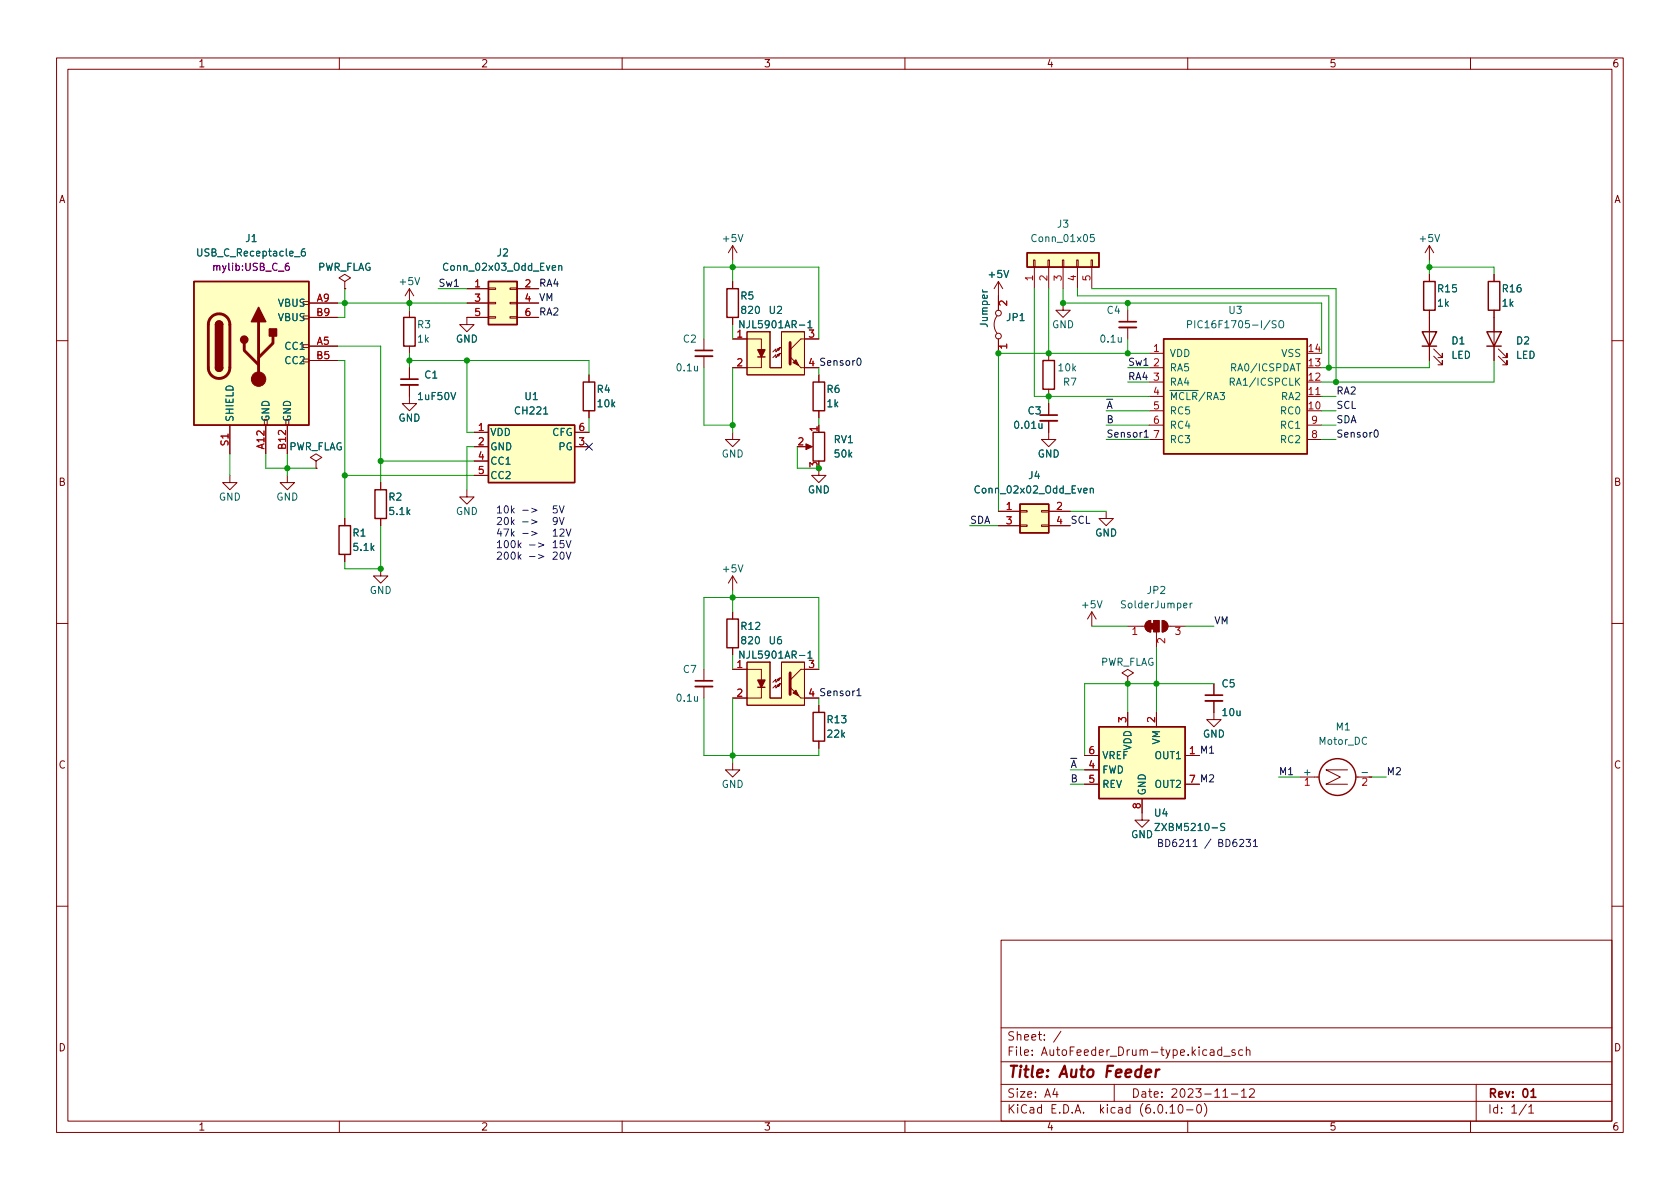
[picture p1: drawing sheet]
<svg xmlns="http://www.w3.org/2000/svg" width="297mm" height="210mm" viewBox="0 0 297 210" stroke-linecap="round" stroke-linejoin="round" font-family="sans-serif">
<g fill="none" stroke="#840000" stroke-width=".18">
<path d="M10 10.2h277v190.1h-277zM12 12.2h273v186.1h-273zM60 10.2v2M110 10.2v2M160 10.2v2M210 10.2v2M260 10.2v2M53.6 55.9h1v.5h-1zM53.6 53.3h1v.5h-1zM54.6 53.6h5.1M54.6 56.1h5.1M61 49.8l1-.7-1-.6-1.1 .6 1.1 .7v1.2"/>
<path d="M61 51h.1M72.4 51v2.6M72.4 54.9v1.2M72.4 51l-.8 1.3M72.4 51l.8 1.3M82.5 51h3.9M82.5 53.6h3.9M86.4 56h1.2v.3h-1.2zM86.4 53.5h1.2v.2h-1.2zM86.4 50.9h1.2v.3h-1.2zM86.4 56.1h-3.9v1.3h1.3l-1.3 1.3-1.2-1.3h1.2M90.2 56h1.2v.3h-1.2z"/>
<path d="M90.2 53.5h1.2v.2h-1.2zM90.2 50.9h1.2v.3h-1.2zM91.4 51h3.8M91.4 53.6h3.8M91.4 56.1h3.8M124.5 59.9v2.1M129.5 59.9h5.1v1.9M129.5 43.4v2.6M129.5 49.8v1.2M129.5 56.1v1.3M129.5 43.4l-.7 1.3M129.5 43.4l.8 1.3"/>
<path d="M132.1 58.7h4v6.3h2.1v-6.3h4v7.6h-10.1zM144.8 59.9h-3.2l-1.9 1.9M176.3 55.9a2.54 2.54 0 0 0 0 3M176.5 49.8l-.7 1.2M176.5 49.8v5.1M176.5 59.9v2.6M176.5 49.8l.8 1.2M182.8 46h.2v1.2h-.2zM182.9 47.2v3.8M185.3 46h.2v1.2h-.2zM185.4 47.2v3.8M187.8 46h.3v1.2h-.3z"/>
<path d="M188 53.6v1.3h1.2l-1.2 1.2-1.3-1.2h1.3M188 47.2v3.8M190.4 46h.2v1.2h-.2zM190.5 47.2v3.8M192.9 46h.3v1.2h-.3zM193 47.2v3.8M199.4 54.9v2M199.4 57.9v2M252.7 43.4v2.6M252.7 48.5v1.3M252.7 54.9v8.8M252.7 43.4l-.7 1.3"/>
<path d="M252.7 43.4l.8 1.3M264.2 48.5v1.3M264.2 54.9v8.8M10 60.2h2M40.6 75.2v5.1M47 75.2v5.1M50.8 75.2v5.1M53.6 61h1v.5h-1zM54.6 61.2h5.1M54.6 63.7h5.1M72.4 68.1v3.3h1.3l-1.3 1.2-1.3-1.2h1.3M72.4 61.2v1.3"/>
<path d="M72.4 65v2.1M83.8 76.4h2.6M83.8 79h2.6M101.6 76.4h2.5M101.6 79h2.5M104.1 66.3v1.3M104.1 72.6v1.3M124.5 63v2M129.5 76.4v1.3h1.3l-1.3 1.3-1.2-1.3h1.2M134.6 63.1v1.9h-5.1M137.4 61.7l.5-.2-.2 .5zM137.9 61.5l-.7 .7v-.5l-.5 .5"/>
<path d="M137.9 62.5l-.2 .5-.3-.3 .5-.2-.7 .7v-.5l-.5 .5M141.6 65h3.2M142.2 79h1.1M144.8 66.3v1.3M144.8 72.6v1.3M185.4 74.4v3.3h1.3l-1.3 1.3-1.3-1.3h1.3M185.4 62.5v1.2M185.4 68.8v1.3M185.4 71.4v2M203.2 65h2.5M203.2 62.5h2.5M203.2 70.1h2.5"/>
<path d="M203.2 67.6h2.5M203.2 72.6h2.5M203.2 75.2h2.5M203.2 77.7h2.5M231.1 70.1h2.6M231.1 75.2h2.6M231.1 77.7h2.6M253.5 63l1.5 1.5v-.8v.8h-.7M253.5 61.7l1.5 1.5v-.7v.7h-.7M264.9 63l1.5 1.5v-.8v.8h-.7M264.9 61.7l1.5 1.5v-.7v.7h-.7M285 60.2h2"/>
<path d="M40.6 84.1v1.2h1.3l-1.3 1.3-1.2-1.3h1.2M50.8 84.1v1.2h1.3l-1.3 1.3-1.3-1.3h1.3M55.9 81.5l1-.6-1-.6-1 .6 1 .6v1.3M55.9 82.8h.1M61 91.7v1.3M61 98v1.3M67.3 85.3v1.3M67.3 91.7v1.3M82.5 86.6v1.3h1.3l-1.3 1.2-1.2-1.2h1.2M83.8 81.5h2.6M83.8 84.1h2.6M144.8 82.8v1.3h1.2l-1.2 1.2-1.3-1.2h1.3"/>
<path d="M176.5 90.4h3.8M176.5 93h3.8M180.3 92.8h1.3v.3h-1.3zM180.3 90.3h1.3v.2h-1.3zM184.1 92.8h1.3v.3h-1.3zM184.1 90.3h1.3v.2h-1.3zM185.4 90.4h3.8M185.4 93h3.8M195.6 90.4v1.3h1.2l-1.2 1.3-1.3-1.3h1.3M10 110.2h2M67.3 100.6v1.2h1.3l-1.3 1.3-1.3-1.3h1.3M124.5 118.4v2"/>
<path d="M129.5 118.4h5.1v1.9M129.5 101.8v2.6M129.5 108.2v1.3M129.5 114.5v1.3M129.5 101.8l-.7 1.3M129.5 101.8l.8 1.3M132.1 117.1h4v6.3h2.1v-6.3h4v7.6h-10.1zM137.9 119.9l-.7 .7v-.5l-.5 .5M144.8 118.4h-3.2l-1.9 1.9M193 108.2v2.5M193 108.2l-.7 1.3M193 108.2l.8 1.3"/>
<path d="M199.4 119.6l1-.6-1-.6-1 .6 1 .6v1.3M199.4 110.7h3M202.7 110l.8-.3v2.1a1.02 1.02 0 0 1-1-.7 1.02 1.02 0 0 1 .2-1.1zM204.5 111.8v2.7M205.5 109.7a1.02 1.02 0 0 1 1 1 1.02 1.02 0 0 1-1 1.1zM206.5 110.7h3M285 110.2h2M124.5 121.4v2M129.5 134.9v1.2h1.3l-1.3 1.3-1.2-1.3h1.2M134.6 121.5v1.9h-5.1M137.4 120.1l.5-.2-.2 .5zM137.9 120.9l-.2 .5-.3-.2 .5-.3-.7 .8v-.5l-.5 .5"/>
<path d="M141.6 123.4h3.2M144.8 124.7v1.3M144.8 131.1v1.2M191.8 133.6h2.5M191.8 136.1h2.5M191.8 138.7h2.5M199.4 120.9h.1M199.4 126v2.5M204.5 126v2.5M209.5 133.6h2.6M209.5 138.7h2.6M214.6 123.9v3.3h1.3l-1.3 1.3-1.2-1.3h1.2"/>
<path d="M214.6 120.9v2M229.9 137.4h3.3M238.3 136.1h-3.9l2.6 1.3-2.6 1.3h3.9M239.7 137.4h2.9M201.9 141.2v3.8h1.3l-1.3 1.3-1.2-1.3h1.2M10 160.2h2M177 166.3h108v32h-108zM285 160.2h2M60 198.3v2M110 198.3v2M160 198.3v2M177 194.8h108"/>
<path d="M177 191.8h108M177 187.8h108M177 181.8h108M186.5 192.5l-.4 1h1M186.9 193v1M187.6 182.4l-1.3 1.9M197 191.8v3M206.9 195.8l.4-.5v1.5M206.9 196.8h.8M208.5 195.4l.1-.1a.81 .81 0 0 1 .6 .7 .81 .81 0 0 1-.3 .8h-.1a.81 .81 0 0 1-.6-.6 .81 .81 0 0 1 .3-.8zM209.8 196.3h1.1M210 198.3v2"/>
<path d="M211.8 195.4l.1-.1a.81 .81 0 0 1 .6 .7 .81 .81 0 0 1-.3 .8h-.1a.81 .81 0 0 1-.6-.6 .81 .81 0 0 1 .3-.8zM212.9 195.1a1.72 1.72 0 0 1 0 2.3M216 185.7l-.4-.1-.3 .3v.4l.1 .3h.6M216 185.1v1.5M216.2 194h.9M216.4 186.8h1.1M217.7 193.5h1.2M218.4 185.7l-.4-.1-.2 .2 .1 .3 .5 .1v.4h-.6M219.5 193l.4-.5v1.5M219.5 194h.9M219.7 185.7l-.4-.1-.3 .3v.4l.1 .3h.6M220.4 185.8l.2-.2 .3 .1 .1 .9"/>
<path d="M220.4 185.1v1.5M220.9 192.7l.6-.2 .2 .2 .1 .3-.9 1h.9M260 198.3v2M261 191.8v6.5M269.9 195.3l-1.3 1.9M270.3 195.8l.4-.5v1.5M270.3 196.8h.9"/>
<circle cx="176.5" cy="55.4" r=".51"/>
<circle cx="176.5" cy="59.4" r=".51"/>
</g>
<path d="M197.9 56.9h3M70.9 67.1h3M122.9 62h3.1M183.9 73.4h3M122.9 120.4h3.1M213.1 122.9h3.1M270.7 193l.4-.5v1.5M270.7 194h.9" fill="none" stroke="#840000" stroke-width=".3"/>
<path d="M202.5 189.8l1-.2v-.4l-.2-.1-.6 .1-.2 1 .3 .3 .5-.1M204.4 189.1l-.1 1.4M205 189.1l-.4 .1-.2 .3" fill="none" stroke="#840000" stroke-width=".4"/>
<g fill="none" stroke="#840000" stroke-width=".25">
<path d="M34.3 49.8h20.3v25.4h-20.3zM38.1 57.4a.64 .64 0 0 1 .6-.6 .64 .64 0 0 1 .7 .6M71.4 56.1h2v5.1h-2zM86.4 49.8h5v7.6h-5zM128.5 51h2.1v5.1h-2.1zM181.6 44.7h12.7v2.5h-12.7zM205.7 59.9h25.4v20.4h-25.4zM251.5 58.7h2.5l-1.3 2.5zM251.7 49.8h2v5.1h-2zM262.9 58.7h2.5l-1.2 2.5zM263.1 49.8h2.1v5.1h-2.1zM38.1 65a.64 .64 0 0 0 .6 .7 .64 .64 0 0 0 .7-.7"/>
<path d="M86.4 75.2h15.2v10.1h-15.2zM103.1 67.6h2.1v5h-2.1zM134 63.1h1.3M143.8 76.4h2v5.1h-2zM143.8 67.6h2v5h-2zM184.4 63.7h2v5.1h-2zM251.5 61.2h2.5M262.9 61.2h2.5M59.9 93h2.1v5h-2.1zM66.3 86.6h2v5.1h-2zM180.3 89.1h5.1v5.1h-5.1zM128.5 109.5h2.1v5h-2.1z"/>
<path d="M134 121.5h1.3M143.8 126h2v5.1h-2zM194.3 128.5h15.2v12.7h-15.2z"/>
<circle cx="236.5" cy="137.4" r="3.3"/>
</g>
<g fill="#ffffc2" stroke="#ffffc2" stroke-width=".18">
<path d="M86.4 49.8h5v7.6h-5z"/>
<path d="M181.6 44.7h12.7v2.5h-12.7z"/>
<path d="M86.4 75.2h15.2v10.1h-15.2z"/>
<path d="M194.3 128.5h15.2v12.7h-15.2z"/>
<path d="M132.1 58.7h4v6.3h2.1v-6.3h4v7.6h-10.1z"/>
<path d="M205.7 59.9h25.4v20.4h-25.4z"/>
<path d="M132.1 117.1h4v6.3h2.1v-6.3h4v7.6h-10.1z"/>
<path d="M180.3 89.1h5.1v5.1h-5.1z"/>
<path d="M34.3 49.8h20.3v25.4h-20.3z"/>
</g>
<g fill="none" stroke="#006464" stroke-width=".18">
<path d="M53.9 44l-.4 .1a.86 .86 0 0 0 0 1.2l.4-.1 .1-.5-.2-.2h-.4l-.1 .2M98.8 47.1l.2-.1h.3v.8M98.8 47v.8M131.5 56.7v1.3l-.7-1.3v1.3M142.8 57.1l.4-.4v1.3M193.4 41.5h-.6v.6l.1-.2 .5 .1 .1 .2-.1 .4-.1 .1-.5-.1M210 57.4l.6-.1 .1-.2-.1-.3-.6-.1v1.3M226.2 56.9l.2-.2a.43 .43 0 0 1 .6 .4v.4a.42 .42 0 0 1-.5 .5 .42 .42 0 0 1-.4-.5zM217.5 67.5h.6l.2-.2-.1-.3-.7-.1v1.2M217.8 65l.6-.1 .1-.2-.1-.3-.6-.1v1.3M217.8 67.5l.5 .6M192.8 86.5l.1-.2 .4 .1v.8"/>
<path d="M192.8 86.3v.9M131.5 115.1v1.3l-.7-1.3v1.3M142.8 115.5l.4-.4v1.3M210.4 106.7v.8M210.8 106.7l-.4 .2M204.2 145.6h.9l-.9 1.3h.9M216.5 145.7l-.4-.1-.2 .1v.4l.5 .2 .1 .3-.2 .3-.5-.1"/>
</g>
<path d="M197.9 57.9h3M70.9 68.1h3M122.9 63h3.1M183.9 74.4h3M122.9 121.4h3.1M213.1 123.9h3.1" fill="none" stroke="#840000" stroke-width=".33"/>
<g fill="#840000" stroke="#840000" stroke-width=".18">
<path d="M203.5 110.2h.5v1h-.5z"/>
<path d="M202.7 110l.8-.3v2.1a1.02 1.02 0 0 1-1-.7 1.02 1.02 0 0 1 .2-1.1z"/>
<path d="M204 109.7h1v2.1h-1z"/>
<path d="M205.5 109.7a1.02 1.02 0 0 1 1 1 1.02 1.02 0 0 1-1 1.1z"/>
<path d="M139.7 63.1l1.9 1.9z"/>
<path d="M140.2 64.1l.5-.5 .5 1z"/>
<path d="M139.7 121.5l1.9 1.9z"/>
<path d="M140.2 122.5l.5-.5 .5 1.1z"/>
<path d="M142.5 78.5l1.1 .5-1.1 .5z"/>
<circle cx="45.7" cy="67.1" r="1.27"/>
</g>
<path d="M36.8 57.4v7.6a1.91 1.91 0 0 0 1.9 1.9 1.91 1.91 0 0 0 1.9-1.9v-7.6M36.8 57.4a1.91 1.91 0 0 1 1.9-1.9 1.91 1.91 0 0 1 1.9 1.9M45.7 56.9v10.2M48.3 59.4v1.3l-2.6 2.5M43.2 60.7v1.3l2.5 2.5M139.7 60.6v3.8M139.7 119v3.8" fill="none" stroke="#840000" stroke-width=".51"/>
<g fill="#840000" stroke="#840000" stroke-width=".25">
<path d="M134 61.8h1.3l-.7 1.3z"/>
<path d="M134 120.3h1.3l-.7 1.2z"/>
<path d="M38.1 65h1.3a.64 .64 0 0 1-.7 .7 .64 .64 0 0 1-.6-.7z"/>
<path d="M38.1 57.4h1.3v7.6h-1.3z"/>
<path d="M38.3 57a.64 .64 0 0 1 .7-.2 .64 .64 0 0 1 .4 .6h-1.3z"/>
<path d="M45.7 54.4l1.3 2.5h-2.6z"/>
<path d="M47.6 58.2h1.3v1.2h-1.3z"/>
<circle cx="43.2" cy="60.1" r=".63"/>
</g>
<path d="M51 46.5l-.3 .1a.85 .85 0 0 0 0 1.2l.4-.1 .1-.4-.3-.3-.3 .1-.2 .2" fill="none" stroke="#840084" stroke-width=".18"/>
<path d="M151.6 63.5l.2-.2a.68 .68 0 0 1 .5 .7 .68 .68 0 0 1-.5 .6l-.2-.1-.1-.4zM202.3 76.4l.4-.4v1.3M202.3 77.3h.7M243.1 76.1l.2-.1a.68 .68 0 0 1 .4 .7 .68 .68 0 0 1-.4 .6 .84 .84 0 0 1-.2-1.2zM151.5 122.1l.4-.3v1.2M151.5 123h.7" fill="none" stroke="#0f0f0f" stroke-width=".18"/>
<g fill="none" stroke="#0000c2" stroke-width=".18">
<path d="M97.8 93.9l.4-.4v1.3M97.8 95.9l.4-.3v1.3M97.8 97.7l.5-.1 .2 .4-.8 .9h.8M97.8 94.8h.7M97.8 96.9h.7M98.5 89.4h-.6l-.1 .7 .2-.2 .4 .1 .1 .2v.4l-.2 .1-.5-.1M98.5 92l-.2 .3h-.3l-.2-.3 .1-.4 .4-.1 .2 .1a.84 .84 0 0 1-.3 1.2h-.3M98.9 89.4l.4 1.3 .4-1.3M98.9 91.5l.4 1.3 .4-1.3M99 93.7l.5-.2 .2 .4-.7 .9h.7M99.2 97.7l.1-.1a.68 .68 0 0 1 .5 .7 .68 .68 0 0 1-.5 .6 .84 .84 0 0 1-.1-1.2zM99.7 95.6h-.6l-.1 .6 .2-.1h.4l.1 .2v.4l-.2 .2-.5-.2"/>
<path d="M100.1 93.5l.4 1.3 .5-1.3M100.1 95.6l.4 1.3 .5-1.3M100.1 97.6l.4 1.3 .5-1.3M219.2 148.5l.5-.1 .2 .4-.8 .9h.8M220.3 148.4h.8l-.4 .5 .4 .1v.6l-.2 .1-.6-.1M221.6 148.8l.4-.4v1.3M221.6 149.7h.7"/>
</g>
<g fill="none" stroke="#009600" stroke-width=".18">
<path d="M59.7 53.6h22.8M61 51v5.1h-1.3M72.4 53.6v1.3M77.5 51h5M124.5 59.9v-12.7h20.3v12.7M129.5 46v3.8M129.5 57.4v2.5M182.9 51v19.1h20.3M185.4 51v11.5M188 51v2.6h45.7v8.9M190.5 51v1.3h44.4v12.7M193 51h43.2v16.6"/>
<path d="M199.4 53.6v1.3M199.4 59.9v2.6M252.7 47.2h11.5v1.3M252.7 46v2.5M59.7 61.2h7.6v24.1M59.7 63.7h1.3v28M72.4 63.7h31.7v2.6M72.4 62.5v2.5M82.5 63.7v12.7h1.3M83.8 79h-1.3v7.6M104.1 73.9v2.5M124.5 65v10.2h5"/>
<path d="M129.5 65v11.4M141 79v3.8h3.8M144.8 65v1.3M144.8 73.9v1.3M185.4 70.1v1.3M195.6 75.2h7.6M195.6 77.7h7.6M195.6 72.6h7.6M199.4 65h3.8M199.4 67.6h3.8M203.2 62.5h-26.7v27.9M233.7 75.2h2.5"/>
<path d="M233.7 77.7h2.5M233.7 70.1h2.5M233.7 72.6h2.5M252.7 63.7v1.3h-19M264.2 63.7v3.9h-30.5M40.6 80.3v3.8M47 80.3v2.5h8.9M50.8 80.3v3.8M61 84.1h22.8M67.3 93v7.6h-6.3v-1.3M67.3 81.5h16.5M171.4 93h5.1"/>
<path d="M189.2 90.4h6.4M124.5 118.4v-12.7h20.3v12.7M129.5 104.4v3.8M129.5 115.8v2.6M193 110.7h6.4M204.5 114.5v11.5M209.5 110.7h5.1M124.5 123.4v10.2h20.3v-1.3M129.5 123.4v11.5M144.8 123.4v1.3M189.2 138.7h2.6M199.4 120.9v5.1"/>
<path d="M214.6 120.9h-22.8v12.7M226.1 137.4h3.8M242.6 137.4h2.5"/>
</g>
<path d="M103.5 78.4l1.2 1.2M104.7 78.4l-1.2 1.2" fill="none" stroke="#000084" stroke-width=".18"/>
<g fill="#009600" stroke="#009600" stroke-width=".18">
<circle cx="199.4" cy="62.5" r=".46"/>
<circle cx="144.8" cy="82.8" r=".46"/>
<circle cx="185.4" cy="62.5" r=".46"/>
<circle cx="176.5" cy="62.5" r=".46"/>
<circle cx="185.4" cy="70.1" r=".46"/>
<circle cx="188" cy="53.6" r=".46"/>
<circle cx="67.3" cy="100.6" r=".46"/>
<circle cx="50.8" cy="82.8" r=".46"/>
<circle cx="61" cy="84.1" r=".46"/>
<circle cx="129.5" cy="105.7" r=".46"/>
<circle cx="129.5" cy="47.2" r=".46"/>
<circle cx="129.5" cy="133.6" r=".46"/>
<circle cx="129.5" cy="75.2" r=".46"/>
<circle cx="234.9" cy="65" r=".46"/>
<circle cx="236.2" cy="67.6" r=".46"/>
<circle cx="252.7" cy="47.2" r=".46"/>
<circle cx="199.4" cy="53.6" r=".46"/>
<circle cx="204.5" cy="120.9" r=".46"/>
<circle cx="199.4" cy="120.9" r=".46"/>
<circle cx="82.5" cy="63.7" r=".46"/>
<circle cx="72.4" cy="63.7" r=".46"/>
<circle cx="72.4" cy="53.6" r=".46"/>
<circle cx="61" cy="53.6" r=".46"/>
<circle cx="67.3" cy="81.5" r=".46"/>
</g>
<text font-size="2.8" fill="#840000" x="178" y="190.6">Title: Auto Feeder</text>
<g font-size="2.1" fill="#840000">
<text x="178" y="184">Sheet: /</text>
<text x="178" y="186.7">File: AutoFeeder_Drum-type.kicad_sch</text>
<text x="178" y="196.9">KiCad E.D.A. kicad (6.0.10-0)</text>
<text x="178" y="194.1">Size: A4</text>
<text x="200" y="194.1">Date: 2023-11-12</text>
<text x="263" y="194.1">Rev: 01</text>
<text x="263" y="196.9">Id: 1/1</text>
</g>
<g font-size="1.8" fill="#840000">
<text x="35" y="11.9">1</text>
<text x="85" y="11.9">2</text>
<text x="135" y="11.9">3</text>
<text x="185" y="11.9">4</text>
<text x="235" y="11.9">5</text>
<text x="285" y="11.9">6</text>
<text x="10.3" y="35.9">A</text>
<text x="285.3" y="35.9">A</text>
<text x="10.3" y="85.9">B</text>
<text x="285.3" y="85.9">B</text>
<text x="10.3" y="135.9">C</text>
<text x="285.3" y="135.9">C</text>
<text x="10.3" y="185.9">D</text>
<text x="285.3" y="185.9">D</text>
<text x="35" y="199.9">1</text>
<text x="85" y="199.9">2</text>
<text x="135" y="199.9">3</text>
<text x="185" y="199.9">4</text>
<text x="235" y="199.9">5</text>
<text x="285" y="199.9">6</text>
</g>
<g font-size="1.8" fill="#006464">
<text x="187" y="40.3">J3</text>
<text x="35.3" y="45.3">USB_C_Receptacle_6</text>
<text x="43.5" y="42.8">J1</text>
<text x="56" y="47.9">PWR_FLAG</text>
<text x="78.8" y="47.9">Conn_02x03_Odd_Even</text>
<text x="87.9" y="45.3">J2</text>
<text x="127.9" y="42.8">+5V</text>
<text x="182.7" y="42.8">Conn_01x05</text>
<text x="251.1" y="42.8">+5V</text>
<text x="70.8" y="50.4">+5V</text>
<text x="131" y="53">R5</text>
<text x="174.9" y="49.1">+5V</text>
<text x="254.3" y="51.7">R15</text>
<text x="265.7" y="51.7">R16</text>
<text x="49.2" y="54.2">VBUS</text>
<text x="49.2" y="56.8">VBUS</text>
<text x="73.8" y="58">R3</text>
<text x="131.2" y="55.5">820</text>
<text x="131.5" y="58">NJL5901AR-1</text>
<text x="136" y="55.5">U2</text>
<text x="174.6" y="57.7" transform="rotate(-90 174.6 57.7)">Jumper</text>
<text x="178" y="56.8">JP1</text>
<text x="186" y="58">GND</text>
<text x="195.8" y="55.5">C4</text>
<text x="211.4" y="58">PIC16F1705-I/SO</text>
<text x="217.3" y="55.5">U3</text>
<text x="254.2" y="54.2">1k</text>
<text x="265.6" y="54.2">1k</text>
<text x="50.6" y="61.8">CC1</text>
<text x="50.6" y="64.4">CC2</text>
<text x="73.9" y="60.6">1k</text>
<text x="80.6" y="60.6">GND</text>
<text x="119.8" y="65.7">0.1u</text>
<text x="120.8" y="60.6">C2</text>
<text x="187.2" y="65.7">10k</text>
<text x="194.7" y="60.6">0.1u</text>
<text x="206.8" y="63.1">VDD</text>
<text x="206.8" y="65.7">RA5</text>
<text x="218.3" y="65.7">RA0/ICSPDAT</text>
<text x="226.6" y="63.1">VSS</text>
<text x="256.6" y="63.4">LED</text>
<text x="256.7" y="60.9">D1</text>
<text x="268" y="63.4">LED</text>
<text x="268.2" y="60.9">D2</text>
<text x="74.1" y="70.7">1uF50V</text>
<text x="75.1" y="66.9">C1</text>
<text x="92.8" y="70.7">U1</text>
<text x="105.6" y="69.5">R4</text>
<text x="146.2" y="69.5">R6</text>
<text x="188.1" y="68.2">R7</text>
<text x="206.8" y="68.2">RA4</text>
<text x="206.8" y="70.7">~{MCLR}/RA3</text>
<text x="218.3" y="68.2">RA1/ICSPCLK</text>
<text x="226.6" y="70.7">RA2</text>
<text x="41.3" y="74.7" transform="rotate(-90 41.3 74.7)">SHIELD</text>
<text x="47.6" y="74.7" transform="rotate(-90 47.6 74.7)">GND</text>
<text x="51.4" y="74.7" transform="rotate(-90 51.4 74.7)">GND</text>
<text x="70.4" y="74.5">GND</text>
<text x="86.6" y="77.1">VDD</text>
<text x="91.2" y="73.3">CH221</text>
<text x="97.6" y="77.1">CFG</text>
<text x="105.7" y="72">10k</text>
<text x="146.3" y="72">1k</text>
<text x="179.6" y="75.8">0.01u</text>
<text x="181.8" y="73.3">C3</text>
<text x="206.8" y="73.3">RC5</text>
<text x="206.8" y="75.8">RC4</text>
<text x="226.6" y="73.3">RC0</text>
<text x="226.6" y="75.8">RC1</text>
<text x="50.9" y="79.6">PWR_FLAG</text>
<text x="86.6" y="79.6">GND</text>
<text x="86.6" y="82.2">CC1</text>
<text x="98.8" y="79.6">PG</text>
<text x="127.6" y="80.9">GND</text>
<text x="147.5" y="78.4">RV1</text>
<text x="147.6" y="80.9">50k</text>
<text x="183.5" y="80.9">GND</text>
<text x="206.8" y="78.4">RC3</text>
<text x="226.6" y="78.4">RC2</text>
<text x="38.7" y="88.5">GND</text>
<text x="48.8" y="88.5">GND</text>
<text x="68.8" y="88.5">R2</text>
<text x="86.6" y="84.7">CC2</text>
<text x="142.8" y="87.2">GND</text>
<text x="172.8" y="87.2">Conn_02x02_Odd_Even</text>
<text x="181.9" y="84.7">J4</text>
<text x="62.4" y="94.9">R1</text>
<text x="69" y="91.1">5.1k</text>
<text x="80.6" y="91.1">GND</text>
<text x="193.6" y="94.9">GND</text>
<text x="62.6" y="97.4">5.1k</text>
<text x="127.9" y="101.2">+5V</text>
<text x="65.3" y="105">GND</text>
<text x="191.4" y="107.6">+5V</text>
<text x="198.5" y="107.6">SolderJumper</text>
<text x="202.9" y="105">JP2</text>
<text x="131.1" y="111.4">R12</text>
<text x="131.2" y="113.9">820</text>
<text x="136" y="113.9">U6</text>
<text x="120.8" y="119">C7</text>
<text x="131.5" y="116.5">NJL5901AR-1</text>
<text x="194.4" y="117.7">PWR_FLAG</text>
<text x="119.8" y="124.1">0.1u</text>
<text x="216.1" y="121.5">C5</text>
<text x="146.4" y="127.9">R13</text>
<text x="146.4" y="130.4">22k</text>
<text x="205.1" y="131.7" transform="rotate(-90 205.1 131.7)">VM</text>
<text x="212.7" y="130.4">GND</text>
<text x="216.2" y="126.6">10u</text>
<text x="233.3" y="131.7">Motor_DC</text>
<text x="236.3" y="129.2">M1</text>
<text x="194.8" y="136.8">FWD</text>
<text x="194.8" y="134.2">VREF</text>
<text x="200" y="132.8" transform="rotate(-90 200 132.8)">VDD</text>
<text x="204.3" y="134.2">OUT1</text>
<text x="230.6" y="137.2">+</text>
<text x="241" y="137.2">-</text>
<text x="127.6" y="139.3">GND</text>
<text x="194.8" y="139.3">REV</text>
<text x="202.6" y="140.7" transform="rotate(-90 202.6 140.7)">GND</text>
<text x="204.3" y="139.3">OUT2</text>
<text x="200" y="148.2">GND</text>
<text x="204.2" y="144.4">U4</text>
<text x="205.1" y="146.9">ZXBM5210-S</text>
</g>
<text font-size="1.8" fill="#840084" x="37.9" y="47.9">mylib:USB_C_6</text>
<g font-size="1.8" fill="#a90000">
<text x="56" y="53.3">A9</text>
<text x="84" y="50.8">1</text>
<text x="84" y="53.3">3</text>
<text x="92.9" y="50.8">2</text>
<text x="92.9" y="53.3">4</text>
<text x="182.6" y="49.6" transform="rotate(-90 182.6 49.6)">1</text>
<text x="185.2" y="49.6" transform="rotate(-90 185.2 49.6)">2</text>
<text x="187.7" y="49.6" transform="rotate(-90 187.7 49.6)">3</text>
<text x="190.2" y="49.6" transform="rotate(-90 190.2 49.6)">4</text>
<text x="192.8" y="49.6" transform="rotate(-90 192.8 49.6)">5</text>
<text x="56" y="55.9">B9</text>
<text x="84" y="55.9">5</text>
<text x="92.9" y="55.9">6</text>
<text x="130.3" y="59.7">1</text>
<text x="143" y="59.7">3</text>
<text x="178.1" y="54.1" transform="rotate(-90 178.1 54.1)">2</text>
<text x="56" y="61">A5</text>
<text x="56" y="63.5">B5</text>
<text x="130.3" y="64.8">2</text>
<text x="143" y="64.8">4</text>
<text x="178.1" y="61.7" transform="rotate(-90 178.1 61.7)">1</text>
<text x="204" y="62.2">1</text>
<text x="204" y="64.8">2</text>
<text x="231.4" y="64.8">13</text>
<text x="231.4" y="62.2">14</text>
<text x="204" y="67.3">3</text>
<text x="204" y="69.8">4</text>
<text x="231.4" y="69.8">11</text>
<text x="231.4" y="67.3">12</text>
<text x="84.6" y="76.2">1</text>
<text x="102.4" y="76.2">6</text>
<text x="144.5" y="76.3" transform="rotate(-90 144.5 76.3)">1</text>
<text x="204" y="72.4">5</text>
<text x="204" y="74.9">6</text>
<text x="204" y="77.5">7</text>
<text x="231.4" y="72.4">10</text>
<text x="231.9" y="77.5">8</text>
<text x="231.9" y="74.9">9</text>
<text x="40.4" y="78.8" transform="rotate(-90 40.4 78.8)">S1</text>
<text x="46.7" y="79.3" transform="rotate(-90 46.7 79.3)">A12</text>
<text x="50.5" y="79.3" transform="rotate(-90 50.5 79.3)">B12</text>
<text x="84.6" y="78.7">2</text>
<text x="84.6" y="81.3">4</text>
<text x="84.6" y="83.8">5</text>
<text x="102.4" y="78.7">3</text>
<text x="141.1" y="78.7">2</text>
<text x="144.5" y="82.7" transform="rotate(-90 144.5 82.7)">3</text>
<text x="177.9" y="90.2">1</text>
<text x="177.9" y="92.7">3</text>
<text x="186.8" y="90.2">2</text>
<text x="186.8" y="92.7">4</text>
<text x="200.2" y="112.3">1</text>
<text x="206" y="113.8" transform="rotate(-90 206 113.8)">2</text>
<text x="207.8" y="112.3">3</text>
<text x="130.3" y="118.1">1</text>
<text x="143" y="118.1">3</text>
<text x="130.3" y="123.2">2</text>
<text x="143" y="123.2">4</text>
<text x="199.1" y="127.7" transform="rotate(-90 199.1 127.7)">3</text>
<text x="204.2" y="127.7" transform="rotate(-90 204.2 127.7)">2</text>
<text x="192.5" y="133.3">6</text>
<text x="192.5" y="135.9">4</text>
<text x="210.3" y="133.3">1</text>
<text x="192.5" y="138.4">5</text>
<text x="201.7" y="143" transform="rotate(-90 201.7 143)">8</text>
<text x="210.3" y="138.4">7</text>
<text x="230.6" y="138.9">1</text>
<text x="240.8" y="138.9">2</text>
</g>
<g font-size="1.8" fill="#0f0f0f">
<text x="77.5" y="50.7">Sw1</text>
<text x="95.2" y="50.7">RA4</text>
<text x="95.2" y="53.2">VM</text>
<text x="95.2" y="55.8">RA2</text>
<text x="143" y="64.8">4 Sensor0</text>
<text x="199.4" y="64.7">Sw1</text>
<text x="199.4" y="67.2">RA4</text>
<text x="236.2" y="69.7">RA2</text>
<text x="195.6" y="77.4">Sensor1</text>
<text x="195.6" y="72.3">~{A}</text>
<text x="195.6" y="74.8">B</text>
<text x="236.2" y="77.4">Sensor0</text>
<text x="236.2" y="74.8">SDA</text>
<text x="236.2" y="72.3">SCL</text>
<text x="171.4" y="92.6">SDA</text>
<text x="189.2" y="92.6">SCL</text>
<text x="214.6" y="110.4">VM</text>
<text x="143" y="123.2">4 Sensor1</text>
<text x="210.3" y="133.3">1 M1</text>
<text x="226.1" y="137.1">M1</text>
<text x="245.1" y="137.1">M2</text>
<text x="189.2" y="138.3">B</text>
<text x="210.3" y="138.4">7 M2</text>
</g>
<g font-size="1.8" fill="#0000c2">
<text x="87.6" y="90.8">10k -&gt; 5V</text>
<text x="87.6" y="92.8">20k -&gt; 9V</text>
<text x="87.6" y="94.9">47k -&gt; 12V</text>
<text x="87.6" y="96.9">100k -&gt; 15V</text>
<text x="87.6" y="99">200k -&gt; 20V</text>
<text x="204.5" y="149.8">BD6211 / BD6231</text>
</g>
<text font-size="1.8" fill="#009600" x="189.2" y="135.8">~{A}4</text>
</svg>
